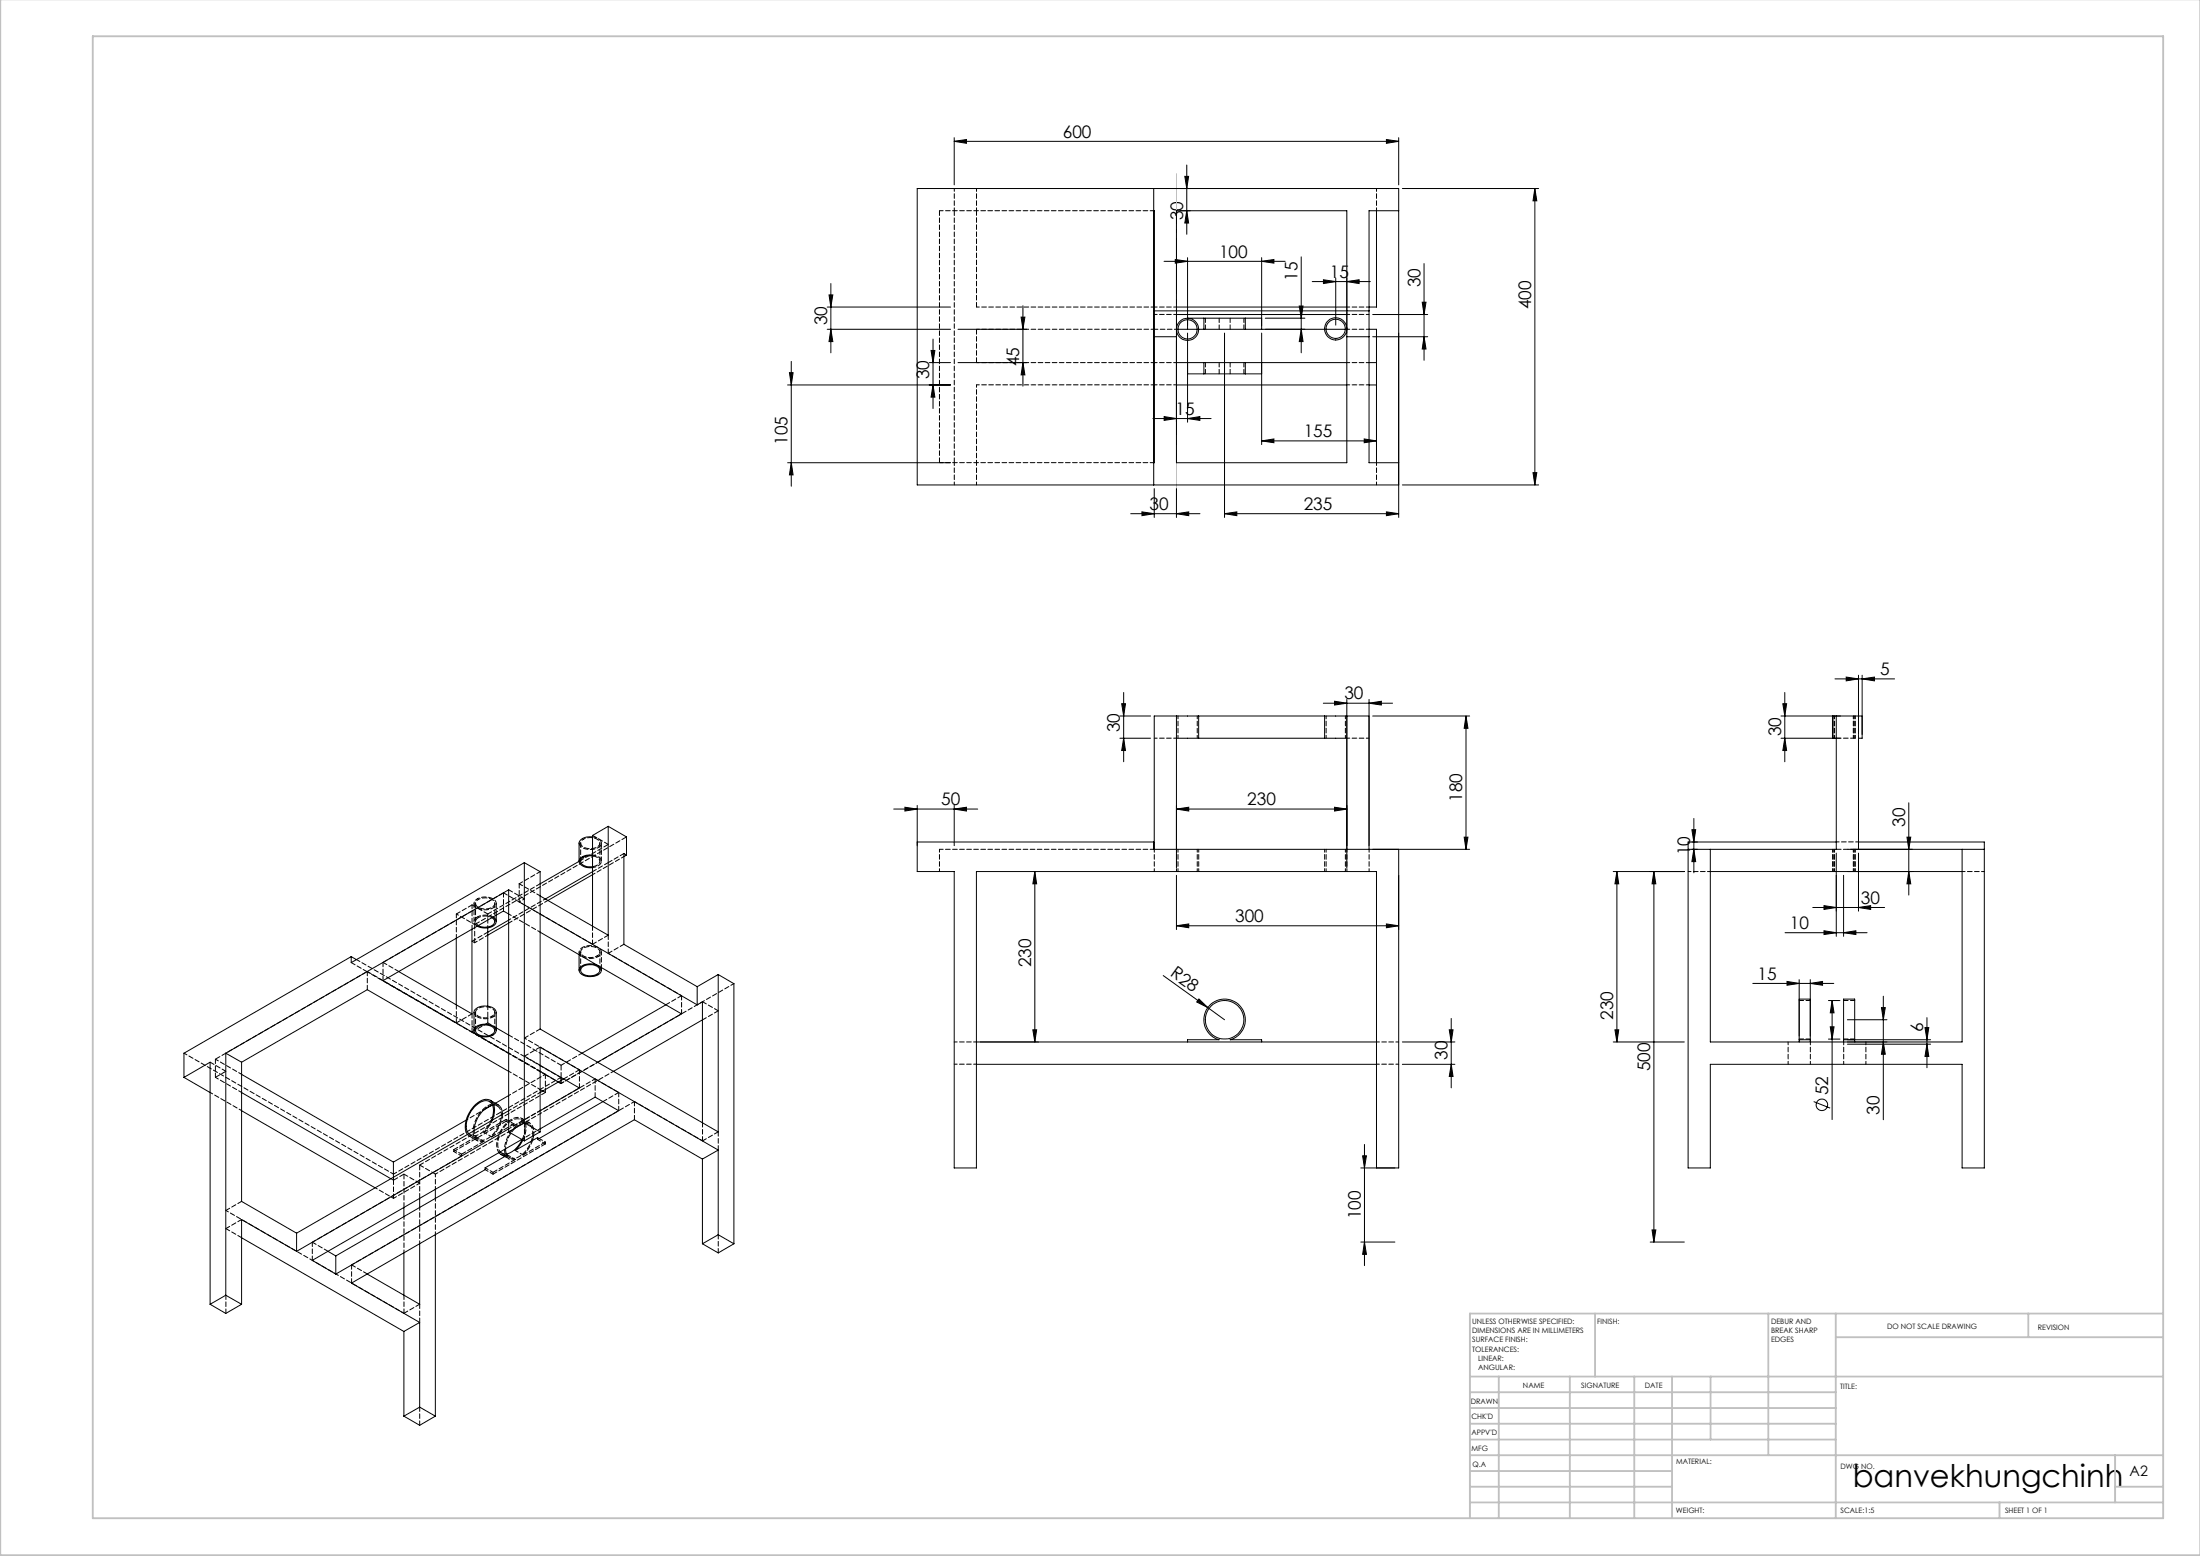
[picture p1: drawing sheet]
<svg xmlns="http://www.w3.org/2000/svg" width="594mm" height="420mm" viewBox="0 0 594 420" stroke-linecap="round" stroke-linejoin="round" font-family="sans-serif">
<g fill="none" stroke="#000" stroke-width=".27">
<path d="M257.6 38.2l3.3-.5v1zM257.6 37.2v12.7M257.6 38.2h120M374.3 37.7l3.3 .5-3.3 .5zM377.6 37.2v12.7M311.5 56.9h.1v68h-.1M311.5 50.9v80M319.9 47.6h1l-.5 3.3zM320.4 56.9l.5 3.3h-1zM320.4 44.5v18.7M371.7 56.9v26h-2.1M377.6 56.9h-8v68h8"/>
<path d="M378.6 50.9h36.8M414.4 50.9l.5 3.3h-1zM414.4 50.9v80M223.8 79.6h1.1l-.6 3.3zM224.3 76.5v18.7M314.3 70.5h32.7M317.3 70l3.3 .5-3.3 .5zM320.6 69.6v19.3M340.6 70.5l3.4-.5v1zM340.6 69.6v19.3M351.3 69.3v25.9M354.3 76h15.7"/>
<path d="M357.3 75.5l3.3 .5-3.3 .5zM360.6 75v12.8M363.6 76l3.4-.5v1zM384.5 71.1v26.1M213.6 97.6v33.7M223.3 88.9h33.3M223.3 82.9h33.3M224.3 88.9l.6 3.3h-1.1zM250.9 97.9h5.7M251.4 94.6h1l-.5 3.3zM251.9 91.5v18.8M258.7 88.9h18.5"/>
<path d="M258.7 97.9h18.5M275.7 85.6h1l-.5 3.3zM276.2 97.9l.5 3.3h-1zM276.2 82.5v21.7M311.5 88.9h.1M311.5 82.9h.1M311.5 97.9h.1M311.6 90.9h6M311.6 83.9h58M317.6 83.9v-27h46v68h-46v-40h46M317.6 82.9h46M317.6 97.9h7.4"/>
<path d="M318 88.9h5.3M320.6 85.9h4.4M320.6 89.9v24.1M323.6 88.9h1.4M325 88.9h11.2M325 85.9h11.2M325 97.9h11.2M325 85.9v3M325 97.9v3M330.6 89.9v49.8M336.2 88.9h21.4M336.2 85.9h4.4"/>
<path d="M336.2 97.9h27.4M336.2 85.9v3M336.2 97.9v3M340.6 89.9v30.1M341.6 85.9h10.7M350.8 82.6h1l-.5 3.3zM351.3 88.9l.5 3.3h-1zM358 88.9h5.2M363.6 88.9h.1M363.6 90.9h6M369.6 88.9h2.1v36M369.6 97.9h2.1"/>
<path d="M370.6 90.9h14.9M370.6 84.9h14.9M384 81.6h1l-.5 3.3zM384.5 90.9l.5 3.3h-1zM212.7 103.9h43.9M213.1 100.6h1l-.5 3.3zM251.9 103.9l.5 3.3h-1zM311.3 113h15.7M311.5 103.9h.1M314.3 112.4l3.3 .6-3.3 .5zM317.6 103.9h46M320.6 100.9h4.4"/>
<path d="M320.6 113l3.4-.6v1.1zM325 100.9h11.2M336.2 100.9h4.4M340.6 119l3.4-.5v1zM340.6 119h31.1M368.3 118.5l3.4 .5-3.4 .5zM369.6 103.9h2.1M212.7 124.9h43.9M213.6 124.9l.5 3.3h-1zM305.3 138.7h18.7M308.3 138.2l3.3 .5-3.3 .5zM311.6 131.9v7.8"/>
<path d="M317.6 138.7l3.4-.5v1zM317.6 131.9v7.8M330.6 138.7l3.3-.5v1zM330.6 138.7h47M374.3 138.2l3.3 .5-3.3 .5zM377.6 130.9h-130v-80h130v88.8M378.6 130.9h36.8M413.9 127.6h1l-.5 3.3zM302.4 193.3h8.3M302.4 199.3h8.3M302.9 190h1l-.5 3.3zM303.4 199.3l.5 3.3h-1z"/>
<path d="M303.4 186.9v18.7M317.6 193.3h6M317.6 199.3h6M317.6 193.3v41M317.6 193.3h-6v36M323.6 193.3h34M323.6 199.3h34M323.6 193.3v6M357.3 189.8h18.7M357.6 193.3h12M357.6 199.3h6M357.6 193.3v6"/>
<path d="M360.3 189.3l3.3 .5-3.3 .5zM363.6 188.8v45.5M369.6 189.8l3.4-.5v1zM369.6 188.8v40.5M370.6 193.3h26.2M395.8 193.3l.5 3.3h-1zM395.8 193.3v36M480.9 199.3h16M481.4 190h1l-.5 3.3zM481.9 199.3l.5 3.3h-1zM481.9 186.9v18.7M494.9 193.3h.9v36h-40"/>
<path d="M494.9 199.3h.9M494.9 193.3h-.1v6h.1M494.9 193.3v6M495.4 183.3h16.1M498.5 182.8l3.3 .5-3.3 .5zM501.8 182.3v16M502.8 183.3l3.3-.5v1zM502.8 182.3v17h-1v30M502.8 193.3h-21.9M241.3 218.4h22.7M244.3 217.9l3.3 .5-3.3 .5zM247.6 217.4l.1 17.8h9.9v80.1h6v-80.1h108.1v80.1"/>
<path d="M257.6 218.4l3.3-.5v1zM257.6 217.4v10.9M317.6 218.4l3.4-.5v1zM317.6 218.4h46M360.3 217.9l3.3 .5-3.3 .5zM515.4 216.7v24.9M141.6 232.9l-46.8 26.9v-1.6M141.6 232.9v70.2M141.6 232.9l4.2 2.4v42.5l48.1 27.7v-42.5M160 230.8a3 3 0 0 0-3.6 1.7 2.73 2.73 0 0 0 3.2 1.7h.4M160 231.1a2.5 2.5 0 0 0-3.2 1.5 2.65 2.65 0 0 0 3.2 1.3M160 225.9a2.99 2.99 0 0 0-3.6 1.7v4.9l-10.6 6.1"/>
<path d="M160 236.1l-12 6.9M160 235.3l-12.8 7.4M164.2 223v29.4l-18.4-10.6M164.2 223l5 2.9v4.9M164.2 223l-4.2 2.5v24.5M169.2 230.8l-.7-.4v24.5l19.7 11.4M169.2 230.8l-.7 .4M247.7 227.3h63.8v2h85.3M279.4 235.2l.5 3.4h-1zM279.4 235.2v46.1M317.6 236.3v14.6M377.6 229.3v86h-10.2"/>
<path d="M395.3 226h1l-.5 3.3zM435.6 235.2h19.2M436.6 235.2l.5 3.4h-1.1zM436.6 235.2v46.1M446.5 235.2l.6 3.4h-1zM446.5 235.2v100.1M456.8 224h1l-.5 3.3zM457.3 229.3l.5 3.3h-1zM457.3 220.9v14.7M461.8 229.3v52h68v-52M461.8 235.2h68M495.8 230.3v22.4"/>
<path d="M495.8 227.3h-40v88h6v-28h68v28h6v-88h-34M497.8 236.3v16.4M501.8 230.3v15.6M514.9 226h1l-.5 3.3zM515.4 235.2l.5 3.4h-1zM535.8 229.3h-36.9M94.8 258.2l-45.1 26.1v6.5M94.8 258.2l1.4 .8M123.2 253.3v17.9M127.4 250.8v22.9l-19.8-11.5M131.7 250.5v21.1M132.8 247.7a1.19 1.19 0 0 1 .8 1.3 1.19 1.19 0 0 1-1.1 1 4 4 0 0 1-3.3-.2"/>
<path d="M133.1 247.6a1.3 1.3 0 0 1 .9 1.3 1.3 1.3 0 0 1-1.1 1.2 4.7 4.7 0 0 1-4-.1M134 247v1.8M137.3 246.7l-1.4-.8-32.5 18.8 33.9 19.6M137.3 249.2l-5.6 3.2M137.3 248.4l-5.6 3.2M145.8 246.7l42.4 24.5M145.8 251.6l38.2 22.1-22.6 13M156.4 257.7v4.2M317.6 249.9l3.4-.5v1zM317.6 249.9h60M374.3 249.4l3.3 .5-3.3 .5zM482 251.8h22.1"/>
<path d="M489.4 245h19.4M492.5 251.2l3.3 .6-3.3 .5zM492.5 244.5l3.3 .5-3.3 .5zM497.8 251.8l3.3-.6v1.1zM501.8 245l3.3-.5v1zM128 278.1v-4.8a2.59 2.59 0 0 1 3.2-1.7 2.51 2.51 0 0 1 2.8 1.7v4.8M128.2 277.5a4 4 0 0 1 5.6 .2 1.77 1.77 0 0 1-1.9 2.1 3.2 3.2 0 0 1-3.9-1.5zM128.6 277.5a3.5 3.5 0 0 1 4.9 .4 1.85 1.85 0 0 1-2.2 1.8 2.54 2.54 0 0 1-2.9-1.5zM134 277.4l3.3 2M156.8 261a4.1 4.1 0 0 1 5.4 .4 1.57 1.57 0 0 1-1.5 2 3.7 3.7 0 0 1-4.3-1.2l.1-.7zM157.2 261a3.4 3.4 0 0 1 4.7 .6 1.81 1.81 0 0 1-2.2 1.8 2.3 2.3 0 0 1-2.9-1.7zM162.3 261.2v.7"/>
<path d="M179.8 271.2l-22.7 13.1M188.2 271.2l1.5-.8v32.7M188.2 266.3v4.9M189.7 275.3l-24.1 13.9M193.9 263l4.3 2.5v70.2M193.9 263l-5.7 3.3M278.9 278h1l-.5 3.3zM314.1 263.3l12 8.7M323.7 269.6l2.4 2.4-3-1.5zM326.1 272l4.5 3.3M391.3 278h1l-.5 3.3zM391.8 274.9v18.7"/>
<path d="M436 278h1.1l-.5 3.3zM473.3 265.4h21.8M482.5 264.9l3.3 .5-3.3 .5zM485.8 264.4v15.3M488.8 265.4l3.3-.5v1zM488.8 264.4v15.3M493.7 270.1h3.1M494.2 277.2h1l-.5 3.3zM494.7 270.1l.5 3.3h-1zM494.7 270.1v32.1M498.8 275.3h10.7M508 272h1l-.5 3.3z"/>
<path d="M508.5 268.9v33.3M519.7 277.4h1.1l-.5 3.3zM520.3 274.7v13.5M49.7 290.8l7-4.1v65.4M49.7 290.8l7 4.1M61 284.3l76.3-44.1v65.3M61 284.3v65.3M61 284.3l4.2 2.4M65.2 286.7l34-19.6 38.1 22.1M65.2 286.7v37.6l14.9 8.6M65.2 290l41 23.7M65.2 299.8l36.1 20.8"/>
<path d="M65.2 294.9l40.3 23.3M132.4 297l2.1 1.2a2.69 2.69 0 0 1 1.1 2.6M132.7 298.4l-2 1.2M133 298.3a7.4 7.4 0 0 0-5 6.9M137.3 299.8l-57.2 33.1M137.3 295.7l-3.6 2.1M145.8 287.6l10.6 6.1-10.6 6.1M145.8 294.1l.7 .4M145.8 289.2l5 2.8M151.5 290.8v.8M152.2 291.2l-6.4 3.7M162.8 297.3l-17.7 10.3v-.5"/>
<path d="M263.6 281.3h108.1M263.6 287.3h108.1M320.6 281.3v-.6h8.5a5.6 5.6 0 0 1-3-8.7 5.6 5.6 0 0 1 9.1 0 5.6 5.6 0 0 1-3.1 8.7h8.5v.6M378.6 281.3h14.2M378.6 287.3h14.2M391.8 287.3l.5 3.3h-1zM435.6 281.3h19.2M485.8 280.7v-11h3v11M485.8 280.7v.6M485.8 280.7h3M488.8 280.7v.6M489.7 297.3l4.4 1.8"/>
<path d="M493.7 280.5h3.1M497.8 280.7v-11h3v11.6M497.8 280.7v.6M497.8 280.7h23.5M498.8 281.9h22.5M508.5 281.3l.5 3.3h-1zM520.3 281.9l.5 3.3h-1.1zM106.2 313.7v4.1M125.9 302.3l-19.7 11.4M132.6 302.6a4.5 4.5 0 0 0-.2-5.1 3 3 0 0 0-3.9 .9 6.9 6.9 0 0 0-2.2 7.2l.2 .4M132.9 302.3a4.5 4.5 0 0 0-.4-5.2 3.4 3.4 0 0 0-4.1 1 7.8 7.8 0 0 0-2.5 7.6l.3 .5M134.7 311.1l1.1 .7h1.2l-6 3.4v.5l-40.3 23.3"/>
<path d="M135.3 311.6l1 .6M136.5 310.1l.2 1.3M137.3 305.5l4.3 2.5 4.2-2.5M137.3 304.7l-57.2 33.1M140.9 307.6l-56.6 32.6 6.4 3.7M141 307.6a6 6 0 0 1-4.8 3.9l-1.2-.6M141.6 303.1l-4.3 2.4M141.6 303.1l4.2 2.4M144.1 306.5l-.3 1.4M145.1 307.1l-6 3.4 1.2-1.3 .9-1.5M145.1 307.1l.5 .2M145.8 305.5v-22.8l48.1 27.7"/>
<path d="M145.8 304.7l14.9-8.6 6.3 3.7-76.3 44.1M189.7 312.9l-18.4-10.7-76.4 44.1 18.4 10.7M189.7 312.9v22.8M193.9 310.4v22.9M193.9 310.4l-4.2 2.5M367.9 312h1l-.5 3.3zM368.4 308.9v32.7M65.2 334.1l43.8 25.3M80.1 337.8l-14.9-8.6v22.9M80.1 332.9v4.9M88.5 337.8l2.2 1.2M90.7 339v4.9"/>
<path d="M109 325.9v2.5M109 338.2v11.4M113.3 335.7v16.4l-14.1-8.2M113.3 323.5v2.4M117.5 321v2.5M117.5 333.3v49M189.7 335.7l4.2 2.5 4.3-2.5M193.9 333.3l4.3 2.4M193.9 333.3l-4.2 2.4M367.4 335.3h9.2M368.4 335.3l.5 3.3h-1zM445.6 335.3h9.2"/>
<path d="M446.1 332h1l-.6 3.3zM56.7 352.1l4.3 2.4 4.2-2.4M61 349.6l-4.3 2.5M61 349.6l4.2 2.5M109 359.4v22.9M113.3 357l-4.3 2.4M113.3 357v22.8M113.3 379.8l4.2 2.5M113.3 379.8l-4.3 2.5M109 382.3l4.3 2.4 4.2-2.4"/>
<circle cx="320.6" cy="88.9" r="2.61"/>
<circle cx="320.6" cy="88.9" r="2.99"/>
<circle cx="360.6" cy="88.8" r="3"/>
<circle cx="360.6" cy="88.8" r="2.6"/>
<circle cx="330.6" cy="275.3" r="5.2"/>
<circle cx="491.9" cy="298.2" r="1.55"/>
</g>
<path d="M317.7 134.9v-88" fill="none" stroke="#c0c0c0" stroke-width=".27" stroke-dasharray="15.2 1.3 1.3 1.3" stroke-dashoffset="1.7"/>
<g fill="none" stroke="#c0c0c0" stroke-width=".5">
<path d="M.1 -.1v419.9h594M25 9.8h559.1v400h-559.1zM430.7 354.6v17M477.4 354.6v38.2M495.7 354.6v55.2M547.7 354.6v6.3M584.1 354.6h-187.2v55.2M396.9 371.6h187.2M396.9 375.8h98.8M404.7 371.6v38.2M423.9 371.6v38.2M441.3 371.6v38.2"/>
<path d="M451.4 371.6v38.2M461.9 371.6v17M495.7 360.9h88.4M396.9 388.6h98.8M396.9 384.3h98.8M396.9 380.1h98.8M396.9 397.1h54.5M396.9 392.8h187.2M571.1 392.8v12.7M396.9 405.5h187.2M396.9 401.3h54.5M539.9 405.5v4.3"/>
<path d="M571.1 401.3h13"/>
</g>
<g fill="#000">
<path d="M323.7 269.6l2.4 2.4-3-1.5z"/>
<path d="M257.6 218.4l3.3-.5v1zM244.3 217.9l3.3 .5-3.3 .5zM488.8 265.4l3.3-.5v1zM482.5 264.9l3.3 .5-3.3 .5zM497.8 251.8l3.3-.6v1.1zM492.5 251.2l3.3 .6-3.3 .5zM320.6 113l3.4-.6v1.1zM314.3 112.4l3.3 .6-3.3 .5z"/>
<path d="M317.6 249.9l3.4-.5v1zM374.3 249.4l3.3 .5-3.3 .5zM360.3 189.3l3.3 .5-3.3 .5zM369.6 189.8l3.4-.5v1zM317.6 218.4l3.4-.5v1zM360.3 217.9l3.3 .5-3.3 .5zM492.5 244.5l3.3 .5-3.3 .5zM501.8 245l3.3-.5v1zM498.5 182.8l3.3 .5-3.3 .5zM502.8 183.3l3.3-.5v1zM257.6 38.2l3.3-.5v1zM374.3 37.7l3.3 .5-3.3 .5zM308.3 138.2l3.3 .5-3.3 .5zM317.6 138.7l3.4-.5v1zM330.6 138.7l3.3-.5v1zM374.3 138.2l3.3 .5-3.3 .5zM317.3 70l3.3 .5-3.3 .5zM340.6 70.5l3.4-.5v1zM340.6 119l3.4-.5v1zM368.3 118.5l3.4 .5-3.4 .5zM357.3 75.5l3.3 .5-3.3 .5zM363.6 76l3.4-.5v1z"/>
<path d="M278.9 278h1l-.5 3.3zM279.4 235.2l.5 3.4h-1zM368.4 335.3l.5 3.3h-1zM367.9 312h1l-.5 3.3zM395.3 226h1l-.5 3.3zM395.8 193.3l.5 3.3h-1zM520.3 281.9l.5 3.3h-1.1zM519.7 277.4h1.1l-.5 3.3zM515.4 235.2l.5 3.4h-1zM514.9 226h1l-.5 3.3zM457.3 229.3l.5 3.3h-1zM456.8 224h1l-.5 3.3zM320.4 56.9l.5 3.3h-1zM319.9 47.6h1l-.5 3.3zM413.9 127.6h1l-.5 3.3zM414.4 50.9l.5 3.3h-1zM351.3 88.9l.5 3.3h-1zM350.8 82.6h1l-.5 3.3zM384.5 90.9l.5 3.3h-1zM384 81.6h1l-.5 3.3z"/>
<path d="M391.3 278h1l-.5 3.3zM391.8 287.3l.5 3.3h-1zM302.9 190h1l-.5 3.3zM303.4 199.3l.5 3.3h-1zM446.5 235.2l.6 3.4h-1zM446.1 332h1l-.6 3.3zM436.6 235.2l.5 3.4h-1.1zM436 278h1.1l-.5 3.3zM508 272h1l-.5 3.3zM508.5 281.3l.5 3.3h-1zM481.4 190h1l-.5 3.3zM481.9 199.3l.5 3.3h-1zM223.8 79.6h1.1l-.6 3.3zM224.3 88.9l.6 3.3h-1.1zM275.7 85.6h1l-.5 3.3zM276.2 97.9l.5 3.3h-1zM213.1 100.6h1l-.5 3.3zM213.6 124.9l.5 3.3h-1zM251.4 94.6h1l-.5 3.3zM251.9 103.9l.5 3.3h-1z"/>
<path d="M494.2 277.2h1l-.5 3.3zM494.7 270.1l.5 3.3h-1z"/>
</g>
<g fill="none" stroke="#000" stroke-width=".27" stroke-dasharray="1.3 .6" stroke-dashoffset=".5">
<path d="M257.7 50.9v6M263.7 50.9v6M371.7 56.9v-6M311.5 82.9h-47.8M311.5 97.9h-47.8M311.5 88.9h-47.8M317.7 84.9h-6M317.7 83.9v1M317.7 82.9h-6M317.7 97.9h-6M363.7 84.9v-1M369.7 84.9h-6"/>
<path d="M369.7 82.9h-6M369.7 97.9h-6M369.7 88.9h-6M311.5 103.9h-47.8M317.7 103.9h-6M369.7 103.9h-6M257.7 124.9v6M263.7 124.9v6M371.7 130.9v-6M317.7 199.2h-6M318.1 193.2v6M323.3 199.2v-6"/>
<path d="M358.1 193.2v6M363.3 199.2v-6M369.7 199.2h-6M495.2 193.2v6M495.3 193.2v6M500.4 199.2v-6M500.5 199.2v-6M500.8 199.2v-6M500.9 199.2v-6M501.8 193.2v6M168.5 231.2l-8.5 4.9M253.7 229.2v6"/>
<path d="M311.7 235.2v-6M317.7 229.2v6M318.1 229.2v6M323.3 235.2v-6M323.7 235.2v-6M357.7 229.2v6M358.1 229.2v6M363.3 235.2v-6M363.7 235.2v-6M369.7 229.2v6M455.8 235.2h6M494.8 229.2v6"/>
<path d="M494.9 229.2v6M495.2 229.2v6M495.3 229.2v6M495.8 227.2h6M500.4 235.2v-6M500.5 235.2v-6M500.8 235.2v-6M500.9 235.2v-6M529.8 235.2h6M131.7 252.4l-3.5 2.1M137.4 246.7l8.4 4.9M99.1 262.3l48.1 27.7"/>
<path d="M128 273.2a2.85 2.85 0 0 0 3.5 1.8l1.6-.5M65.2 299.8l-8.5-4.9M145.8 299.8l-8.4 4.9M145.8 294.9l-8.4 4.9M145.8 294.1l-8.4-4.9M145.8 289.2l-8.4-4.9M165.6 289.2l-48 27.7M257.7 287.2h6M263.7 281.2h-6M371.7 287.2h6M377.7 281.2h-6M482.8 287.2v-6"/>
<path d="M488.8 281.2v6M497.8 287.2v-6M503.8 281.2v6M132.6 302.5a6.2 6.2 0 0 1-4.9 4.1l-1.1-.6M132.9 302.3l-1.1 2-1.2 1.3M136.8 311.4a2.22 2.22 0 0 0 3.6 .7 8.2 8.2 0 0 0 3.5-6.3M189.7 307.9l-18.4-10.6M109.1 338.2v-9.8M113.3 335.7v-9.8M117.6 333.3v-9.8M117.6 321v-4.1M109.1 354.5l-48.1-27.8"/>
</g>
<g fill="none" stroke="#000" stroke-width=".27" stroke-dasharray="1.3 .6" stroke-dashoffset=".3">
<path d="M311.5 56.9h-57.8M318.1 88.9h-6.4M253.7 124.9h57.8M160 230.8a2.2 2.2 0 0 1 2.4 1.8 2.48 2.48 0 0 1-2.4 1.6M253.7 229.2h57.8M128.9 247.5a4.7 4.7 0 0 1 4.2 0M131.7 271.6v4.5M134 277.4l-2.3-1.3M198.2 265.5l-46.8 27M151.4 290.8l-45.2 26.1M128.5 306.8l-1.2 .1-1.1-.7M130.7 308.1a2.38 2.38 0 0 1-3-3 8.2 8.2 0 0 1 5.1-7.1l.8-.1 .9 .3"/>
<path d="M141.2 307.7a5.3 5.3 0 0 0 .1-5.5 2.86 2.86 0 0 0-3.9 .4 7.8 7.8 0 0 0-3 8l.3 .5M144.1 306.5a2.69 2.69 0 0 0-2.4-3.7 7.7 7.7 0 0 0-5.2 9 2.07 2.07 0 0 0 2.6 1.2"/>
</g>
<g fill="none" stroke="#000" stroke-width=".27" stroke-dasharray="1.3 .6">
<path d="M257.7 56.9v68M263.7 56.9v26M320.7 85.9v.4M323.7 88.9h-.4M358.1 88.9h-.4M363.7 88.9h-.4M253.7 124.9v-68M495.8 199.2h5.1M160 225.9a2.2 2.2 0 0 1 2.4 1.8 3.5 3.5 0 0 1-4.5 1.4l-1-.6-.5-.9M500.9 229.2h-5.1M103.4 259.8l32.5-18.8M128.9 250a1.3 1.3 0 0 1-.9-1.2 1.3 1.3 0 0 1 .9-1.3"/>
<path d="M134 247v-3.2M99.1 262.3l.1-.1M58.2 290.8l2.8-1.6M147.3 290h-.1M151.5 287.5v3.3M106.2 318.6l2.9-1.7M122.5 310.8v-.5M122.5 310.3l6-3.5M124.6 311.5l6.1-3.4M124.6 312v-.5M130.6 305.6l6.1-3.4M132.7 306.9l6.1-3.5"/>
<path d="M133.1 316.4v.5M135.7 300.8a8.9 8.9 0 0 1-3 6.1M136.7 302.2v.4M138.8 303.4v.5M139.1 313l-6 3.4M141 307.6l.5-1.4 .2-1.6M147.3 308.8v-.5M147.3 308.3l-6.1 3.5M109.1 325.9v-9M113.3 323.5v-9"/>
</g>
<g fill="none" stroke="#000" stroke-width=".27" stroke-dasharray="1.3 .6" stroke-dashoffset=".4">
<path d="M500.9 229.2h.9M128.2 254.5l-.7-.4M156.4 257v.7M162.4 261.2v-4.2M58.2 285.9l7 4.1M58.2 290.8l7 4.1M134.3 298.5l-2.1-1.2M147.3 294.9l-.7-.4M151.5 292.4l-.7-.4M151.5 291.6v.8M160.7 291.2l-21.9 12.7M171.3 297.3l-76.4 44.1"/>
<path d="M105.5 318.2l.7 .4M106.2 318.6v-.9M106.2 316.9l-56.5-32.6M122.5 310.3l2.1 1.2M122.5 310.8l2.1 1.2M126.8 306.7l2.1 1.2M127 306.3l2.1 1.3M128.5 306.8l2.2 1.3M130.6 305.6l2.1 1.3M133.1 316.4l-2.1-1.2M133.1 316.9l-2.1-1.2M135.5 311.2l2.1 1.3"/>
<path d="M136.7 302.2l2.1 1.2M136.7 302.6l2.1 1.3M139.1 313l-2.1-1.3M141.2 311.8l-2.1-1.3M142.8 303.4l-2.1-1.2M143 303.1l-2.1-1.2M145.1 307.5l2.2 1.3M106.2 323.5l7.1-4.1"/>
</g>
<g fill="none" stroke="#000" stroke-width=".27" stroke-dasharray="1.3 .6" stroke-dashoffset=".1">
<path d="M325.5 85.9v3M325.5 97.9v3M329.2 85.9v3M332.1 85.9v3M335.9 88.9v-3M329.2 100.9v-3M332.1 100.9v-3M335.9 100.9v-3M140.2 238.5v4.9M156.8 227.6v4.9M162 232.5v-4.9M162.4 232.5v-4.9"/>
<path d="M164.2 227.9l-4.2-2.4M164.2 232.8l-4.2 2.5M168.5 230.4l-4.3 2.4M94.8 259.8l4.3 2.5M103.4 259.8v4.9M123.2 246.7l4.3-2.4M127.5 244.3l4.2 2.4M128 243.8v4.9M128.2 254.5v-4.9M128.4 243.8v4.9M131.7 251.6l-4.2 2.5M131.7 246.7l14.1-8.2"/>
<path d="M133.6 248.7v-4.9M135.9 241l24.1 13.9M135.9 245.9v-4.9M137.4 240.2l4.2 2.4M156.8 257v4.9M160 250v4.9M160 254.9l4.2-2.5M164.2 252.4v4.9M168.5 254.9l-4.3 2.4M99.2 267.1v-4.9M107.7 262.2l-4.3-2.4M123.2 276.1l-24-13.9"/>
<path d="M123.2 271.2v4.9M123.2 276.1l4.3-2.4M127.5 273.7v4.9M128.4 273.2v4.9M131.7 276.1l-4.2 2.5M133.6 278.1v-4.9M145.8 277.7l-4.2 2.5M162 261.9v-4.9M184 268.8l-4.2 2.4M184 268.8v4.9M189.7 270.4l4.2 2.4M193.9 272.8l-4.2 2.5"/>
<path d="M488.8 270h-3M500.8 270h-3M58.2 285.9v4.9M61 289.2l-4.3-2.5M141.6 285.1l4.2-2.5M145.8 287.5l-4.2-2.4M147.2 290l4.2 2.5M147.3 294.9l-34 19.6M147.3 294.9v-4.9M151.5 287.5l-14.1-8.1M156.4 288.8l-4.2 2.4M156.4 293.7v-4.9"/>
<path d="M160.7 291.2v4.9M167.1 299.8v-4.9M167.1 294.9l-4.3 2.4M171.3 297.3v4.9M485.8 280.4h3M497.8 280.4h3M106.2 318.6v4.9M113.3 319.4l-4.2-2.5M117.6 316.9l-4.3-2.4M133.1 316.9l14.2-8.1M136.7 302.6l-14.2 8.2M141.6 308v-4.9"/>
<path d="M189.7 307.9v-4.8M193.9 310.4v-4.9M193.9 305.5l-4.2 2.4M61 331.6l4.2-2.4M65.2 334.1l-4.2-2.5M65.2 324.3l-4.2 2.4M84.3 335.3v4.9M88.6 337.7l-4.3-2.4M193.9 338.2v-4.9M61 354.5v-4.9M94.9 341.4v4.9M99.2 343.9l-4.3-2.5"/>
<path d="M109.1 354.5v-4.9M113.3 352v4.9M113.3 352l-4.2 2.5M113.3 379.8v4.9"/>
</g>
<path d="M263.7 88.9v9M156.4 232.5l7.8-4.6M160 231a1.63 1.63 0 0 1 1.9 1.9l-.7 .6-1.2 .4M58.2 285.9l40.9-23.6" fill="none" stroke="#000" stroke-width=".27" stroke-dasharray="1.3 .6" stroke-dashoffset="-.1"/>
<g fill="none" stroke="#000" stroke-width=".27" stroke-dasharray="1.3 .6" stroke-dashoffset=".6">
<path d="M263.7 103.9v21M128.2 249.6l-5-2.9M129.2 247.7a4.1 4.1 0 0 1 3.6 0M147.3 242.6l-9.9 5.7M164.2 257.3l19.8 11.5M133 298.3a2.14 2.14 0 0 1 2.4 2.6 7.4 7.4 0 0 1-5.2 6.9 2.19 2.19 0 0 1-2.2-2.6M133.8 297.8l-1.1 .6M147.3 290l-19.8-11.4M156.4 288.8l-14.8-8.6M161.4 286.7l-9.9 5.7M136.3 312.2l1.1 .6M141.7 304.6a2.28 2.28 0 0 0-1.2-2.4 2.28 2.28 0 0 0-2.6 .4 7.5 7.5 0 0 0-3.3 7.6l.5 .7"/>
<path d="M145.8 304.7l-4.9 2.8M106.2 323.5l-4.9-2.9"/>
</g>
<path d="M157.5 226.5a3.5 3.5 0 0 1 4.4 .8 1.84 1.84 0 0 1-2.2 1.8 2.53 2.53 0 0 1-2.9-1.5l.2-.7 .5-.4M129.2 242.8a3.5 3.5 0 0 1 4.3 .7 1.84 1.84 0 0 1-2.2 1.8 2.53 2.53 0 0 1-2.9-1.4l.3-.7 .5-.4M140.2 243.4l1.4-.8M161.2 258a1.22 1.22 0 0 0 .7-1.4 1.22 1.22 0 0 0-1.2-.9 3.1 3.1 0 0 0-3.9 1.1 2.05 2.05 0 0 0 2.5 1.7l1.9-.5M132.8 274.3a1.22 1.22 0 0 0 .8-1.4 1.22 1.22 0 0 0-1.3-.9 3.1 3.1 0 0 0-3.9 1.1 2.05 2.05 0 0 0 2.5 1.6l1.9-.4M133.1 274.5l.7-.7 .2-.6M151.4 290.8v1.7" fill="none" stroke="#000" stroke-width=".27" stroke-dasharray="1.3 .6" stroke-dashoffset=".8"/>
<path d="M128.9 242.6a4 4 0 0 1 5 .9 1.95 1.95 0 0 1-2.2 2 2.97 2.97 0 0 1-3.7-1.7l.3-.7 .6-.5M131.7 246.7v3.7M161.5 258.2a1.34 1.34 0 0 0 .9-1.4 1.34 1.34 0 0 0-1.2-1.2 4 4 0 0 0-4.7 .9 1.85 1.85 0 0 0 2 2.1h1.8l1.2-.4M130.7 299.5l-4.8 2.8M147.2 290l-9.8 5.7M143.9 305.8a2.28 2.28 0 0 0-1.2-2.4 2.28 2.28 0 0 0-2.7 .4 8.2 8.2 0 0 0-3.5 6.3" fill="none" stroke="#000" stroke-width=".27" stroke-dasharray="1.3 .6" stroke-dashoffset=".7"/>
<path d="M140.2 238.5l5.6-3.2M140.2 238.5l5.6 3.3M96.3 259l55.1 31.8M123.2 246.7v6.5M127.5 244.3v6.5M129.2 249.8a1.12 1.12 0 0 1-.8-1 1.12 1.12 0 0 1 .8-1.1M140.2 243.4l5.6 3.3M148 243l-10.6 6.2M157.2 284.3l-5.7 3.2M124.6 312l-40.3 23.3M141.2 311.8a9.3 9.3 0 0 0 2.6-4" fill="none" stroke="#000" stroke-width=".27" stroke-dasharray="1.3 .6" stroke-dashoffset=".2"/>
<path d="M128.2 249.6l41-23.7M167.1 294.9l-6.4-3.7" fill="none" stroke="#000" stroke-width=".27" stroke-dasharray="1.3 .6" stroke-dashoffset="-.2"/>
<path d="M147.3 308.3l-1.7-1" fill="none" stroke="#000" stroke-width=".27" stroke-dasharray="1.3 .6" stroke-dashoffset="1"/>
<text font-size="8.5" x="500.2" y="401.5">banvekhungchinh</text>
<g font-size="4.7">
<text x="286.9" y="37.1">600</text>
<text x="319.4" y="59.5" transform="rotate(-90 319.4 59.5)">30</text>
<text x="329.2" y="69.5">100</text>
<text x="350.3" y="75.8" transform="rotate(-90 350.3 75.8)">15</text>
<text x="359.1" y="75">15</text>
<text x="383.5" y="77.6" transform="rotate(-90 383.5 77.6)">30</text>
<text x="413.4" y="83.5" transform="rotate(-90 413.4 83.5)">400</text>
<text x="223.3" y="87.8" transform="rotate(-90 223.3 87.8)">30</text>
<text x="275.2" y="98.9" transform="rotate(-90 275.2 98.9)">45</text>
<text x="250.9" y="102.4" transform="rotate(-90 250.9 102.4)">30</text>
<text x="317.4" y="111.9">15</text>
<text x="352" y="118">155</text>
<text x="212.6" y="120.1" transform="rotate(-90 212.6 120.1)">105</text>
<text x="310.4" y="137.6">30</text>
<text x="352" y="137.6">235</text>
<text x="507.7" y="182.2">5</text>
<text x="363" y="188.8">30</text>
<text x="302.4" y="197.6" transform="rotate(-90 302.4 197.6)">30</text>
<text x="480.9" y="198.7" transform="rotate(-90 480.9 198.7)">30</text>
<text x="254.1" y="217.4">50</text>
<text x="336.8" y="217.4">230</text>
<text x="394.8" y="216.4" transform="rotate(-90 394.8 216.4)">180</text>
<text x="514.4" y="223.2" transform="rotate(-90 514.4 223.2)">30</text>
<text x="456.3" y="230.8" transform="rotate(-90 456.3 230.8)">10</text>
<text x="502.4" y="243.9">30</text>
<text x="333.5" y="248.9">300</text>
<text x="483.3" y="250.7">10</text>
<text x="278.4" y="261.1" transform="rotate(-90 278.4 261.1)">230</text>
<text x="315.7" y="263.3" transform="rotate(36 315.7 263.3)">R28</text>
<text x="474.6" y="264.4">15</text>
<text x="435.6" y="275.3" transform="rotate(-90 435.6 275.3)">230</text>
<text x="519.3" y="278.6" transform="rotate(-90 519.3 278.6)">6</text>
<text x="390.8" y="286.1" transform="rotate(-90 390.8 286.1)">30</text>
<text x="445.6" y="289.1" transform="rotate(-90 445.6 289.1)">500</text>
<text x="493.6" y="295.6" transform="rotate(-90 493.6 295.6)">52</text>
<text x="507.5" y="300.9" transform="rotate(-90 507.5 300.9)">30</text>
<text x="367.4" y="329.1" transform="rotate(-90 367.4 329.1)">100</text>
</g>
<text font-size="3.9" x="575" y="398.4">A2</text>
<g font-size="2">
<text x="397.5" y="357.4">UNLESS OTHERWISE SPECIFIED:</text>
<text x="397.5" y="359.9">DIMENSIONS ARE IN MILLIMETERS</text>
<text x="431.2" y="357.4">FINISH:</text>
<text x="478.2" y="357.3">DEBUR AND</text>
<text x="478.2" y="359.8">BREAK SHARP</text>
<text x="509.5" y="358.8">DO NOT SCALE DRAWING</text>
<text x="550.2" y="359">REVISION</text>
<text x="397.5" y="362.4">SURFACE FINISH:</text>
<text x="397.5" y="364.9">TOLERANCES:</text>
<text x="478.2" y="362.3">EDGES</text>
<text x="399.1" y="367.4">LINEAR:</text>
<text x="399.1" y="369.9">ANGULAR:</text>
<text x="411.2" y="374.8">NAME</text>
<text x="426.9" y="374.7">SIGNATURE</text>
<text x="444.1" y="374.7">DATE</text>
<text x="496.8" y="375">TITLE:</text>
<text x="397.1" y="378.9">DRAWN</text>
<text x="397.3" y="383.1">CHK'D</text>
<text x="397.3" y="387.2">APPV'D</text>
<text x="397.3" y="391.6">MFG</text>
<text x="397.5" y="395.9">Q.A</text>
<text x="452.5" y="395.3">MATERIAL:</text>
<text x="497" y="396.4">DWG NO.</text>
<text x="452.5" y="408.3">WEIGHT:</text>
<text x="497" y="408.4">SCALE:1:5</text>
<text x="541.4" y="408.4">SHEET 1 OF 1</text>
</g>
</svg>
